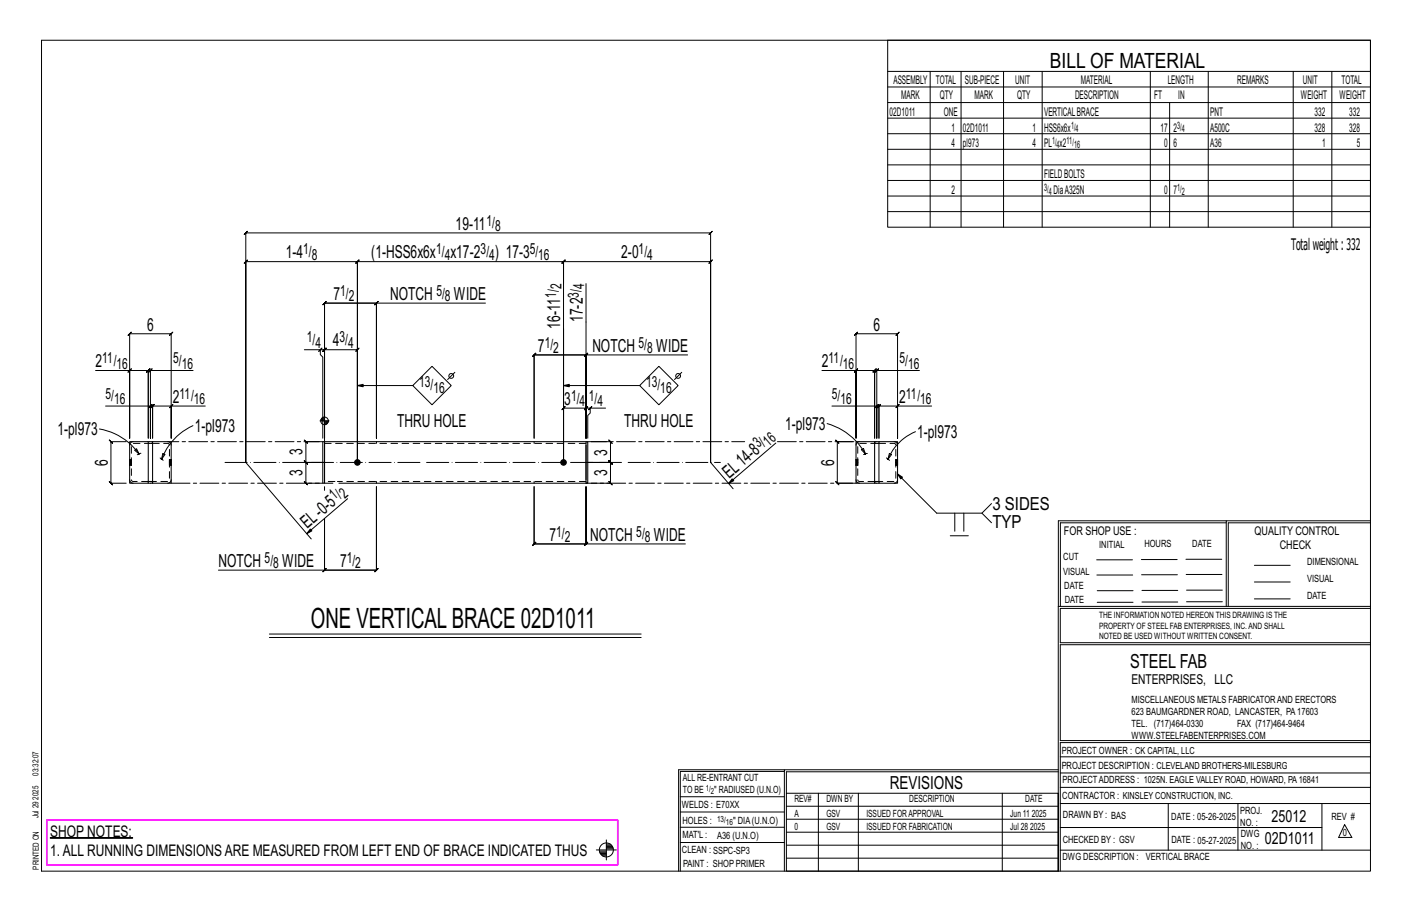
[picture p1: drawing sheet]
<svg xmlns="http://www.w3.org/2000/svg" width="432mm" height="279mm" viewBox="0 0 432 279" stroke-linecap="round" stroke-linejoin="round" font-family="sans-serif">
<g fill="#000" stroke="#000" stroke-width=".31">
<path d="M15.4 256.1h25.2v.1h-25.2z"/>
<circle cx="109.3" cy="141.4" r=".86"/>
<circle cx="172.3" cy="141.4" r=".86"/>
</g>
<g fill="none" stroke="#000" stroke-width=".31">
<path d="M12.7 12.3h406.4v254h-406.4zM271.5 12.3h147.6v57.2h-147.6zM271.5 21.8h147.6M271.5 26.6h147.6M271.5 31.4h147.6M271.5 36.1h147.6M284.5 21.8v47.7M293.9 21.8v47.7M306.9 21.8v47.7M318.7 21.8v47.7M351.8 21.8v47.7M357.7 31.4v38.1"/>
<path d="M369.5 21.8v47.7M395.5 21.8v47.7M407.3 21.8v47.7M271.5 40.9h147.6M271.5 45.6h147.6M271.5 50.4h147.6M271.5 55.2h147.6M271.5 59.9h147.6M271.5 64.7h147.6M114.6 93.2l1-1zM115.1 92.7h-15.9l.5-.5-1 1 .5-.5v41.3v-41.3l-.5 .5 1-1-.5 .5h15.9l-.5 .5 1-1-.5 .5v41.3v-41.3h33.4M172.3 86.7v-6.7l-.5 .5 1-1-.5 .5h45l-.5 .5 1-1-.5 .5v61.4v-70.2l.5-.5-1 1 .5-.5h-142.1l.5-.5-1 1 .5-.5v70.2v-61.4l-.5 .5 1-1-.5 .5h34.1l-.5 .5 1-1-.5 .5v61.4"/>
<path d="M172.3 86.7v54.7v-16.6l-.5 .5 1-1-.5 .5h6.9l-.5 .5 1-1-.5 .5v9.2M172.3 86.7v-6.7l.5-.5-1 1 .5-.5h-63l.5-.5-1 1 .5-.5v61.4M179.2 86.7v47.3v-9.2l-.5 .5 1-1-.5 .5h1.3M29.2 113.3h10.4v20.7v-32l-.5 .5 1-1-.5 .5h12.7l-.5 .5 1-1-.5 .5v32v-9.9h10.5M39.1 113.8l1-1zM39.6 113.3h5.7l-.5 .5 1-1-.5 .5v20.7v-20.7l-.5 .5 1-1-.5 .5h.7M46 113.3l.5-.5-1 1zM59 113.3h-13v20.7v-9.9h-13.7M93.1 106.9h4.9v1.5l.7 .8v24.8M97.5 107.4l1-1zM98 106.9h1.2l-.5 .5 1-1-.5 .5v27.1v-27.1l-.5 .5 1-1-.5 .5h10.1l-.5 .5 1-1-.5 .5v34.5M109.3 117.9l1.7 .3v-.7l-1.7 .4h16.9"/>
<path d="M132.1 112l5.9 5.9-5.9 5.8-5.9-5.8zM139.1 113.8l-2.2 2.2M172.3 117.9l1.8 .3v-.7l-1.8 .4h23.3M178.7 109l1-1zM179.2 108.5h-15.9l.5-.5-1 1 .5-.5v25.5v-25.5l-.5 .5 1-1-.5 .5h15.9l-.5 .5 1-1-.5 .5v25.5v-25.5h31.1M195.6 117.9l5.9-5.9 5.9 5.9-5.9 5.8zM208.5 113.8l-2.2 2.2M251.4 113.3h10.4v20.7v-32l-.5 .5 1-1-.5 .5h12.7l-.5 .5 1-1-.5 .5v32v-9.9h10.4M261.8 113.3l.5-.5-1 1zM261.8 113.3h5.7l-.5 .5 1-1-.5 .5v20.7v-20.7l-.5 .5 1-1-.5 .5h.6M268.1 113.3l.5-.5-1 1zM281.2 113.3h-13.1v20.7v-9.9h-13.7"/>
<path d="M30.4 131.1a18.7 18.7 0 0 1 12.1 7.7M38.6 135h-4.7l-.5-.5 1 1-.5-.5v12.7l-.5-.5 1 1-.5-.5h4.7M41.2 137.6l.6-.4 .7 1.6zM42.5 138.8l-.5 .2M43.1 138.6l-.6 .2M45.5 124.6l1-1zM46 124.1h.7l-.5 .5 1-1-.5 .5v9.9v-9.9l-.5 .5 1-1-.5 .5h5.6M49 140l.4 .4M49.8 138.6l.7 .3-1.1 1.5zM52.3 124.1l.5-.5-1 1zM59 130.1a18.3 18.3 0 0 0-9.6 10.3M97.7 135h-4.2l-.5-.5 1 1-.5-.5v6.4l-.5-.5 1 1-.5-.5h5.7h-5.7l-.5-.5 1 1-.5-.5v6.3l-.5-.5 1 1-.5-.5h4.2"/>
<path d="M97.8 128.7h2.8M98.2 128.2v.5M98.4 127.9v.8M98.6 127.7v1M98.8 127.6v1.1M99 127.5v1.2M99.2 127.3v13M99.5 128.7v1.1M99.7 128.7v1M99.9 128.7v.9M100.1 128.7v.8M100.3 128.7v.4"/>
<path d="M180.5 124.8l.5-.5-1 1zM180.8 135h5.9l-.5-.5 1 1-.5-.5v6.4l-.5-.5 1 1-.5-.5h-7h7l-.5-.5 1 1-.5-.5v6.3l-.5-.5 1 1-.5-.5h-5.9M185.2 124.8h-4.7v1.5l-.8 .7v7M237.3 135.4l-14.5 12.4 1.1-1.4 .5 .5-1.6 .9M252.9 129.5a19.5 19.5 0 0 1 11.8 9.3M260.7 135h-4.6l-.5-.5 1 1-.5-.5v12.7l-.5-.5 1 1-.5-.5h4.6M263.4 137.5l.7-.4 .6 1.7zM264.7 138.8l-.6 .1M265.2 138.6l-.5 .2M268.1 124.1l.5-.5-1 1zM268.1 124.1h.7l-.5 .5 1-1-.5 .5v9.9v-9.9l-.5 .5 1-1-.5 .5h5.7M271.1 140l.5 .4"/>
<path d="M272 138.6l.7 .4-1.1 1.4zM274.5 124.1l.5-.5-1 1zM280 132a15.5 15.5 0 0 0-8.4 8.4M49.4 140.4l.5 .4M75.2 141.4l20 23.3M99.2 148.8v1.1zM106.3 152.4l-12.5 10.7 1.1-1.4 .5 .6-1.6 .8M217.3 141.4l6.9 8M271.6 140.4l.4 .4M274.5 144.9l.9 1.5 .6-.5-1.5-1 12 12h13.8l2.9-3M292 156.9v5.5M294.7 156.9v5.5"/>
<path d="M300.3 156.9l2.9 2.9M375 159.8h-50.7v25.6M375 159.2h-51.3l-.1 107.1M419.1 159.2h-44.1v26.2M419.1 159.8h-43.5v25.6M66.8 174.3h32.4v-15.8v15.8l-.5 .5 1-1-.5 .5h15.9l-.5 .5 1-1-.5 .5v-25.5v25.5l.5-.5-1 1 .5-.5h-15.9M99.2 174.3l-.5 .5 1-1zM179.2 166.3l.5-.5-1 1zM179.2 166.3h-15.9l.5-.5-1 1 .5-.5v-17.5v17.5l-.5 .5 1-1-.5 .5h15.9l-.5 .5 1-1-.5 .5v-17.5v17.5h30.4M290.6 163.8h5.5M335.4 171.1h10.9M335.4 175.8h11"/>
<path d="M349 171h11M349.1 175.7h11M362.7 171h10.9M362.7 175.6h11M383.6 172.8h11M383.6 177.9h11M82.4 193.8h113.7M82.4 194.9h113.7M323.7 185.4h95.4M335.5 184.1h11M335.5 180.6h11M349.2 184h11"/>
<path d="M349.2 180.5h11M362.9 180.4h10.9M362.9 184h10.9M383.6 183.1h11M419.1 186h-94.9v10.5h94.9M419.1 197.1h-94.9v29.3h94.9v.6h-94.9v39.3M239.9 235.8h-31.9v30.5M239.9 235.3h-32.4v31M323.6 235.3h-83.7v31M323.6 235.9h-83.1v6.6M324.2 236.3h94.9M324.2 231.4h94.9"/>
<path d="M182.4 259.8h6.1M185.4 256.8v6.1M185.4 258.7h1.9M185.4 258.4h1.6M185.4 259.5h2.1M185.4 259.1h2M185.4 258h1.2M208 252.9h31.9M208 257.5h31.9M208 243.6h31.9M208 248.2h31.9M240.5 242.5h83.1v23.8h-83.1z"/>
<path d="M240.5 258.4h83.1M240.5 254.4h83.1M240.5 250.4h83.1M240.5 246.5h83.1M250.3 242.5v23.8M262.5 242.5v23.8M306.5 242.5v23.8M324.2 253h80.1M324.2 245.6h94.9M324.2 259.9h94.9M324.2 240.7h94.9M357.3 245.6v14.3"/>
<path d="M378.6 245.6v14.3M404.3 245.6v14.3M411.2 252.1l2.2 3.9h-4zM183.3 260.2h2.1M183.4 260.5h2M183.5 260.9h1.9M183.8 261.3h1.6M184.3 261.6h1.1M240.5 262.3h83.1"/>
<circle cx="138" cy="114.9" r=".74"/>
<circle cx="207.4" cy="114.9" r=".74"/>
<circle cx="99.2" cy="128.7" r="1.16"/>
<circle cx="185.4" cy="259.8" r="2.14"/>
</g>
<path d="M14.3 250.7h174.6v13.7h-174.6z" fill="none" stroke="#f0f" stroke-width=".5"/>
<g fill="none" stroke="#000" stroke-width=".32">
<path d="M39.6 135h5.7v12.7h-5.7zM45.3 135h1.3M46.6 135.5h.1M46.7 135h5.6v12.7h-5.6zM46.7 135l-.1 .5h-1.3M98.7 135h.5v12.7h-.5zM179.2 135h.5v12.7h-.5zM179.2 135h-80v12.7h2.6M179.2 136.1v10.6M261.8 135h5.7v12.7h-5.7zM267.5 135h.1M267.6 135.5h1.2"/>
<path d="M268.8 135h5.7v12.7h-5.7zM268.8 135h-1.2l-.1 .5M39.6 142.2h.1M39.6 140.5h.1M40.2 142.2h.1M40.2 140.5h.1M45.3 147.7h1.4M45.3 147.2h1.3M46.7 147.2l-.1 .5M51.8 142.2h.1M51.8 140.5h.1M52.3 142.2h.1"/>
<path d="M52.3 140.5h.1M103.6 147.7h75.6M261.8 142.2h.1M261.8 140.5h.1M262.3 142.2h.1M262.3 140.5h.1M267.5 147.2h1.3M267.6 147.2l-.1 .5M267.6 147.7h1.2M273.9 142.2h.1M273.9 140.5h.1M274.5 142.2h.1"/>
<path d="M274.5 140.5h.1"/>
</g>
<g fill="none" stroke="#000" stroke-width=".31" stroke-dasharray="2 1.4">
<path d="M40.7 135a1.06 1.06 0 0 0-1.1 1.1M46.7 135.5h4.6l.4 .2 .1 .4v10.8l-.5 .3h-4.6M52.3 136.1a1.06 1.06 0 0 0-1-1.1M99.2 135.5h80M115.1 135v.5M163.3 135.5v-.5M262.8 135a1.06 1.06 0 0 0-1 1.1M268.8 135.5h4.6l.4 .2 .1 .4v10.8l-.5 .3h-4.6M274.5 136.1a1.06 1.06 0 0 0-1.1-1.1M39.6 141h.6v.4h-.6zM39.6 141v-.2h.6v.2M39.6 140.8v-.2h.6v.2"/>
<path d="M39.6 140.6v-.1M39.6 142.2h.1M39.6 142v.2h.6M39.6 141.7v.3h.6v.2M39.6 141.4v.3h.6v.3M39.6 146.7a1.06 1.06 0 0 0 1.1 1M39.6 142.2h.6M40.2 140.5h-.6M40.2 140.5v.1M40.2 141.4v.3M45.3 147.2h-4.6l-.4-.2-.1-.3v-10.8l.5-.4h4.6M51.3 147.7a1.06 1.06 0 0 0 1-1"/>
<path d="M51.8 141.4h.6v.3h-.6zM51.8 142.2h.1M51.8 141.4v-.4M51.8 142.2h.5M52.3 140.5h-.5M52.4 141.7v.3h-.6v-.3M52.4 142v.2h-.6v-.2M52.4 142.2h.1M52.4 140.5v.1M52.4 140.8v-.2l-.6-.1M52.4 141v-.2h-.6v-.2M52.4 141.4v-.4h-.6v-.2"/>
<path d="M102.4 147.2h-3.2M115.1 147.2v.5M163.3 147.7v-.5M179.2 147.2h-76M261.8 141h.5v.4h-.5zM261.8 141v-.2h.5v.2M261.8 140.8v-.2h.5v.2M261.8 140.6v-.1M261.8 142.2h.1M261.8 142v.2h.5M261.8 141.7v.3h.5v.2M261.8 141.4v.3h.5v.3"/>
<path d="M261.8 146.7a1.06 1.06 0 0 0 1 1M261.8 142.2h.5M262.3 140.5h-.5M262.3 140.5v.1M262.3 141.4v.3M267.5 147.2h-4.7l-.3-.2-.2-.3v-10.8l.5-.4h4.7M273.4 147.7a1.06 1.06 0 0 0 1.1-1M273.9 141.4h.6v.3h-.6zM273.9 142.2h.1M273.9 141.4v-.4M273.9 142.2h.6M274.5 140.5h-.6"/>
<path d="M274.5 141.7v.3h-.6v-.3M274.5 142v.2h-.6v-.2M274.5 142.2h.1M274.5 140.5v.1M274.5 140.8v-.2l-.6-.1M274.5 141v-.2h-.6v-.2M274.5 141.4v-.4h-.6v-.2"/>
</g>
<path d="M68.8 141.4h151.5" fill="none" stroke="#000" stroke-width=".31" stroke-dasharray="6.8 1 0 1"/>
<path d="M98.7 135h-46.4M179.7 135h48M237.8 135h24M52.3 147.7h46.4M261.8 147.7h-82.6" fill="none" stroke="#000" stroke-width=".31" stroke-dasharray="5.8 1 1 1"/>
<text font-size="8.6" x="95.1" y="191.9">ONE VERTICALBRACE 02D1011</text>
<text font-size="6.4" x="321.1" y="20.7">BILL OF MATERIAL</text>
<text font-size="5.9" x="345.6" y="204.1">STEEL FAB</text>
<g font-size="5.5">
<text x="139.3" y="70.2">19-11</text>
<text x="87.4" y="79">1-4</text>
<text x="113.5" y="79">(1-HSS6x6x</text>
<text x="137.8" y="79">x17-2</text>
<text x="151.3" y="79">) 17-3</text>
<text x="190" y="79">2-0</text>
<text x="102" y="91.7">7</text>
<text x="119.3" y="91.7">NOTCH</text>
<text x="138.8" y="91.7">WIDE</text>
<text x="45" y="101">6</text>
<text x="171.3" y="100.5" transform="rotate(-90 171.3 100.5)">16-11</text>
<text x="178.2" y="98.4" transform="rotate(-90 178.2 98.4)">17-2</text>
<text x="267.1" y="101">6</text>
<text x="101.8" y="105.9">4</text>
<text x="164.5" y="107.5">7</text>
<text x="181.1" y="107.5">NOTCH</text>
<text x="200.7" y="107.5">WIDE</text>
<text x="29.2" y="112.3">2</text>
<text x="251.4" y="112.3">2</text>
<text x="52.9" y="123.1">2</text>
<text x="172.6" y="123.8">3</text>
<text x="275" y="123.1">2</text>
<text x="121.5" y="130.4">THRU HOLE</text>
<text x="190.8" y="130.4">THRU HOLE</text>
<text x="240.1" y="131.4">1-pl973</text>
<text x="17.6" y="133.1">1-pl973</text>
<text x="59.5" y="132">1-pl973</text>
<text x="280.5" y="133.9">1-pl973</text>
<text x="32.9" y="142.4" transform="rotate(-90 32.9 142.4)">6</text>
<text x="92.6" y="139.2" transform="rotate(-90 92.6 139.2)">3</text>
<text x="185.7" y="139.3" transform="rotate(-90 185.7 139.3)">3</text>
<text x="255.1" y="142.4" transform="rotate(-90 255.1 142.4)">6</text>
<text x="92.6" y="145.6" transform="rotate(-90 92.6 145.6)">3</text>
<text x="185.7" y="145.6" transform="rotate(-90 185.7 145.6)">3</text>
<text x="223" y="146.4" transform="rotate(-41 223 146.4)">EL14-8</text>
<text x="303.5" y="155.9">3 SIDES</text>
<text x="94" y="161.7" transform="rotate(-41 94 161.7)">EL-0-5</text>
<text x="303.5" y="161.4">TYP</text>
<text x="168.1" y="165.3">7</text>
<text x="180.5" y="165.3">NOTCH</text>
<text x="200" y="165.3">WIDE</text>
<text x="66.8" y="173.3">NOTCH</text>
<text x="86.3" y="173.3">WIDE</text>
<text x="104" y="173.3">7</text>
<text x="272.2" y="241.1">REVISIONS</text>
</g>
<g font-size="5.1">
<text x="388.9" y="251.3">25012</text>
<text x="386.8" y="258.1">02D1011</text>
</g>
<g font-size="4.9">
<text x="394.8" y="76.4">Totalweight : 332</text>
<text x="15.4" y="255.8">SHOP NOTES:</text>
<text x="15.4" y="261.6">1.ALL RUNNING DIMENSIONSARE MEASURED FROM LEFT END OF BRACE INDICATED THUS</text>
</g>
<g font-size="4.7">
<text x="148.8" y="69">1/</text>
<text x="151.4" y="70.6">8</text>
<text x="92.7" y="77.7">1/</text>
<text x="133.4" y="77.7">1/</text>
<text x="147" y="77.7">3/</text>
<text x="162" y="77.7">5/</text>
<text x="195.3" y="77.7">1/</text>
<text x="95.3" y="79.4">8</text>
<text x="136" y="79.4">4</text>
<text x="149.6" y="79.4">4</text>
<text x="164.6" y="79.4">16</text>
<text x="197.9" y="79.4">4</text>
<text x="171.8" y="88.4" transform="rotate(-90 171.8 88.4)">2</text>
<text x="178.6" y="88.4" transform="rotate(-90 178.6 88.4)">4</text>
<text x="104" y="90.4">1/</text>
<text x="106.7" y="92.1">2</text>
<text x="133.5" y="90.4">5/</text>
<text x="136.1" y="92.1">8</text>
<text x="170.1" y="91.1" transform="rotate(-90 170.1 91.1)">1/</text>
<text x="177" y="91.1" transform="rotate(-90 177 91.1)">3/</text>
<text x="93.8" y="104.7">1/</text>
<text x="96.4" y="106.3">4</text>
<text x="103.8" y="104.7">3/</text>
<text x="106.4" y="106.3">4</text>
<text x="166.6" y="106.3">1/</text>
<text x="169.2" y="107.9">2</text>
<text x="195.3" y="106.3">5/</text>
<text x="197.9" y="107.9">8</text>
<text x="31.3" y="111">11/</text>
<text x="35.6" y="112.7">16</text>
<text x="52.9" y="111">5/</text>
<text x="55.6" y="112.7">16</text>
<text x="253.4" y="111">11/</text>
<text x="257.8" y="112.7">16</text>
<text x="275.1" y="111">5/</text>
<text x="277.7" y="112.7">16</text>
<text x="128.2" y="118.4">13/</text>
<text x="197.6" y="118.4">13/</text>
<text x="32.3" y="121.9">5/</text>
<text x="34.9" y="123.6">16</text>
<text x="54.9" y="121.9">11/</text>
<text x="59.3" y="123.6">16</text>
<text x="132.5" y="120">16</text>
<text x="174.6" y="122.5">1/</text>
<text x="177.2" y="124.2">4</text>
<text x="180.1" y="122.5">1/</text>
<text x="182.7" y="124.2">4</text>
<text x="201.9" y="120">16</text>
<text x="254.4" y="121.9">5/</text>
<text x="257" y="123.6">16</text>
<text x="277.1" y="121.9">11/</text>
<text x="281.4" y="123.6">16</text>
<text x="232" y="137" transform="rotate(-41 232 137)">3/</text>
<text x="235" y="136.6" transform="rotate(-41 235 136.6)">16</text>
<text x="102.3" y="152.9" transform="rotate(-41 102.3 152.9)">1/</text>
<text x="105.4" y="152.5" transform="rotate(-41 105.4 152.5)">2</text>
<text x="170.1" y="164">1/</text>
<text x="172.7" y="165.7">2</text>
<text x="194.6" y="164">5/</text>
<text x="197.2" y="165.7">8</text>
<text x="80.9" y="172">5/</text>
<text x="83.5" y="173.7">8</text>
<text x="106" y="172">1/</text>
<text x="108.6" y="173.7">2</text>
</g>
<text font-size="4.2" x="346" y="209.1">ENTERPRISES, LLC</text>
<g font-size="3.7">
<text x="273.2" y="25.6">ASSEMBLY</text>
<text x="286.2" y="25.6">TOTAL</text>
<text x="295.1" y="25.6">SUB-PIECE</text>
<text x="310.4" y="25.6">UNIT</text>
<text x="330.5" y="25.6">MATERIAL</text>
<text x="357.1" y="25.6">LENGTH</text>
<text x="378.3" y="25.6">REMARKS</text>
<text x="398.4" y="25.6">UNIT</text>
<text x="410.2" y="25.6">TOTAL</text>
<text x="272.1" y="35.5">02D1011</text>
<text x="275.6" y="30.4">MARK</text>
<text x="287.4" y="30.4">QTY</text>
<text x="288.6" y="35.5">ONE</text>
<text x="298" y="30.4">MARK</text>
<text x="311" y="30.4">QTY</text>
<text x="319.3" y="35.5">VERTICALBRACE</text>
<text x="328.7" y="30.4">DESCRIPTION</text>
<text x="353" y="30.4">FT</text>
<text x="360.3" y="30.4">IN</text>
<text x="370.1" y="35.5">PNT</text>
<text x="397.8" y="30.4">WEIGHT</text>
<text x="402" y="35.5">332</text>
<text x="409.6" y="30.4">WEIGHT</text>
<text x="412.6" y="35.5">332</text>
<text x="290.9" y="40.2">1</text>
<text x="294.5" y="40.2">02D1011</text>
<text x="315.8" y="40.2">1</text>
<text x="319.3" y="40.2">HSS6x6x</text>
<text x="354.9" y="40.2">17</text>
<text x="358.9" y="40.2">2</text>
<text x="370.1" y="40.2">A500C</text>
<text x="402" y="40.2">328</text>
<text x="412.6" y="40.2">328</text>
<text x="290.9" y="45">4</text>
<text x="294.5" y="45">pl973</text>
<text x="315.8" y="45">4</text>
<text x="319.3" y="45">PL x2</text>
<text x="356" y="45">0</text>
<text x="358.9" y="45">6</text>
<text x="370.1" y="45">A36</text>
<text x="404.3" y="45">1</text>
<text x="415" y="45">5</text>
<text x="290.9" y="59.3">2</text>
<text x="319.3" y="54.5">FIELDBOLTS</text>
<text x="322.2" y="59.3">DiaA325N</text>
<text x="356" y="59.3">0</text>
<text x="358.9" y="59.3">7</text>
<text x="325.3" y="163.4">FOR SHOP USE :</text>
<text x="383.7" y="163.4">QUALITY CONTROL</text>
<text x="391.4" y="167.8">CHECK</text>
</g>
<g font-size="3.1">
<text x="327.5" y="39.4">1/</text>
<text x="328.9" y="40.5">4</text>
<text x="360" y="39.4">3/</text>
<text x="361.4" y="40.5">4</text>
<text x="321.7" y="44.1">1/</text>
<text x="323.1" y="45.3">4</text>
<text x="326.1" y="44.1">11/</text>
<text x="328.5" y="45.3">16</text>
<text x="319.3" y="58.4">3/</text>
<text x="320.7" y="59.5">4</text>
<text x="360" y="58.4">1/</text>
<text x="361.4" y="59.5">2</text>
<text x="336.2" y="167.4">INITIAL</text>
<text x="350" y="167.1">HOURS</text>
<text x="364.6" y="167.2">DATE</text>
<text x="325.2" y="171.3">CUT</text>
<text x="399.8" y="172.8">DIMENSIONAL</text>
<text x="325.1" y="175.8">VISUAL</text>
<text x="399.8" y="177.9">VISUAL</text>
<text x="325.5" y="180">DATE</text>
<text x="325.7" y="184.4">DATE</text>
<text x="399.8" y="183.1">DATE</text>
<text x="346" y="215">MISCELLANEOUS METALS FABRICATORAND ERECTORS</text>
<text x="346" y="218.6">623 BAUMGARDNER ROAD, LANCASTER, PA17603</text>
<text x="346" y="225.8">WWW.STEELFABENTERPRISES.COM</text>
<text x="346" y="222.2">TEL. (717)464-0330</text>
<text x="378.3" y="222.2">FAX (717)464-9464</text>
<text x="324.7" y="230.5">PROJECT OWNER : CK CAPITAL, LLC</text>
<text x="208.8" y="238.8">ALL RE-ENTRANT CUT</text>
<text x="324.7" y="235.1">PROJECT DESCRIPTION : CLEVELAND BROTHERS-MILESBURG</text>
<text x="324.9" y="239.5">PROJECTADDRESS : 1025N. EAGLE VALLEY ROAD, HOWARD, PA16841</text>
<text x="208.8" y="242.5">TO BE</text>
<text x="218.4" y="242.5">&quot; RADIUSED (U.N.O)</text>
<text x="242.9" y="245.3">REV#</text>
<text x="252.7" y="245.3">DWN BY</text>
<text x="278.1" y="245.3">DESCRIPTION</text>
<text x="313.5" y="245.3">DATE</text>
<text x="324.9" y="244.2">CONTRACTOR : KINSLEY CONSTRUCTION, INC.</text>
<text x="208.5" y="247">WELDS : E70XX</text>
<text x="208.7" y="251.7">HOLES :</text>
<text x="224.2" y="251.8">&quot; DIA(U.N.O)</text>
<text x="242.9" y="249.9">A</text>
<text x="252.7" y="249.9">GSV</text>
<text x="264.9" y="249.9">ISSUED FORAPPROVAL</text>
<text x="309" y="249.9">Jun 11</text>
<text x="315.5" y="249.9">2025</text>
<text x="325.1" y="250">DRAWN BY : BAS</text>
<text x="358.2" y="250.5">DATE : 05-26-2025</text>
<text x="379.3" y="248.9">PROJ.</text>
<text x="407.2" y="250.5">REV #</text>
<text x="208.7" y="256.3">MAT'L :</text>
<text x="219.3" y="256.4">A36 (U.N.O)</text>
<text x="242.9" y="253.8">0</text>
<text x="252.7" y="253.8">GSV</text>
<text x="264.9" y="253.8">ISSUED FOR FABRICATION</text>
<text x="309" y="253.8">Jul 28</text>
<text x="315" y="253.8">2025</text>
<text x="325" y="257.6">CHECKED BY : GSV</text>
<text x="358.3" y="257.7">DATE : 05-27-2025</text>
<text x="379.3" y="252.5">NO. :</text>
<text x="379.5" y="255.9">DWG</text>
<text x="410.6" y="255.5">0</text>
<text x="208.6" y="260.7">CLEAN : SSPC-SP3</text>
<text x="324.9" y="262.9">DWG DESCRIPTION :</text>
<text x="350.4" y="263">VERTICAL BRACE</text>
<text x="379.5" y="259.5">NO. :</text>
<text x="208.9" y="265">PAINT : SHOP PRIMER</text>
</g>
<g font-size="2.7">
<text x="336.1" y="189">THE INFORMATION NOTED HEREON THIS DRAWING IS THE</text>
<text x="336.1" y="195.4">NOTED BE USED WITHOUT WRITTEN CONSENT.</text>
<text x="336.1" y="192.2">PROPERTY OF STEEL FAB ENTERPRISES, INC.AND SHALL</text>
</g>
<g font-size="2.6">
<text x="215.9" y="241.8">1/</text>
<text x="217.4" y="242.7">2</text>
<text x="219.3" y="251.1">13/</text>
<text x="222" y="252.1">16</text>
</g>
<g font-size="2.5">
<text x="11.7" y="237.1" transform="rotate(-90 11.7 237.1)">03:32:07</text>
<text x="11.8" y="244.4" transform="rotate(-90 11.8 244.4)">2025</text>
<text x="11.8" y="250.1" transform="rotate(-90 11.8 250.1)">Jul 29</text>
<text x="11.9" y="265.8" transform="rotate(-90 11.9 265.8)">PRINTED ON</text>
</g>
</svg>
